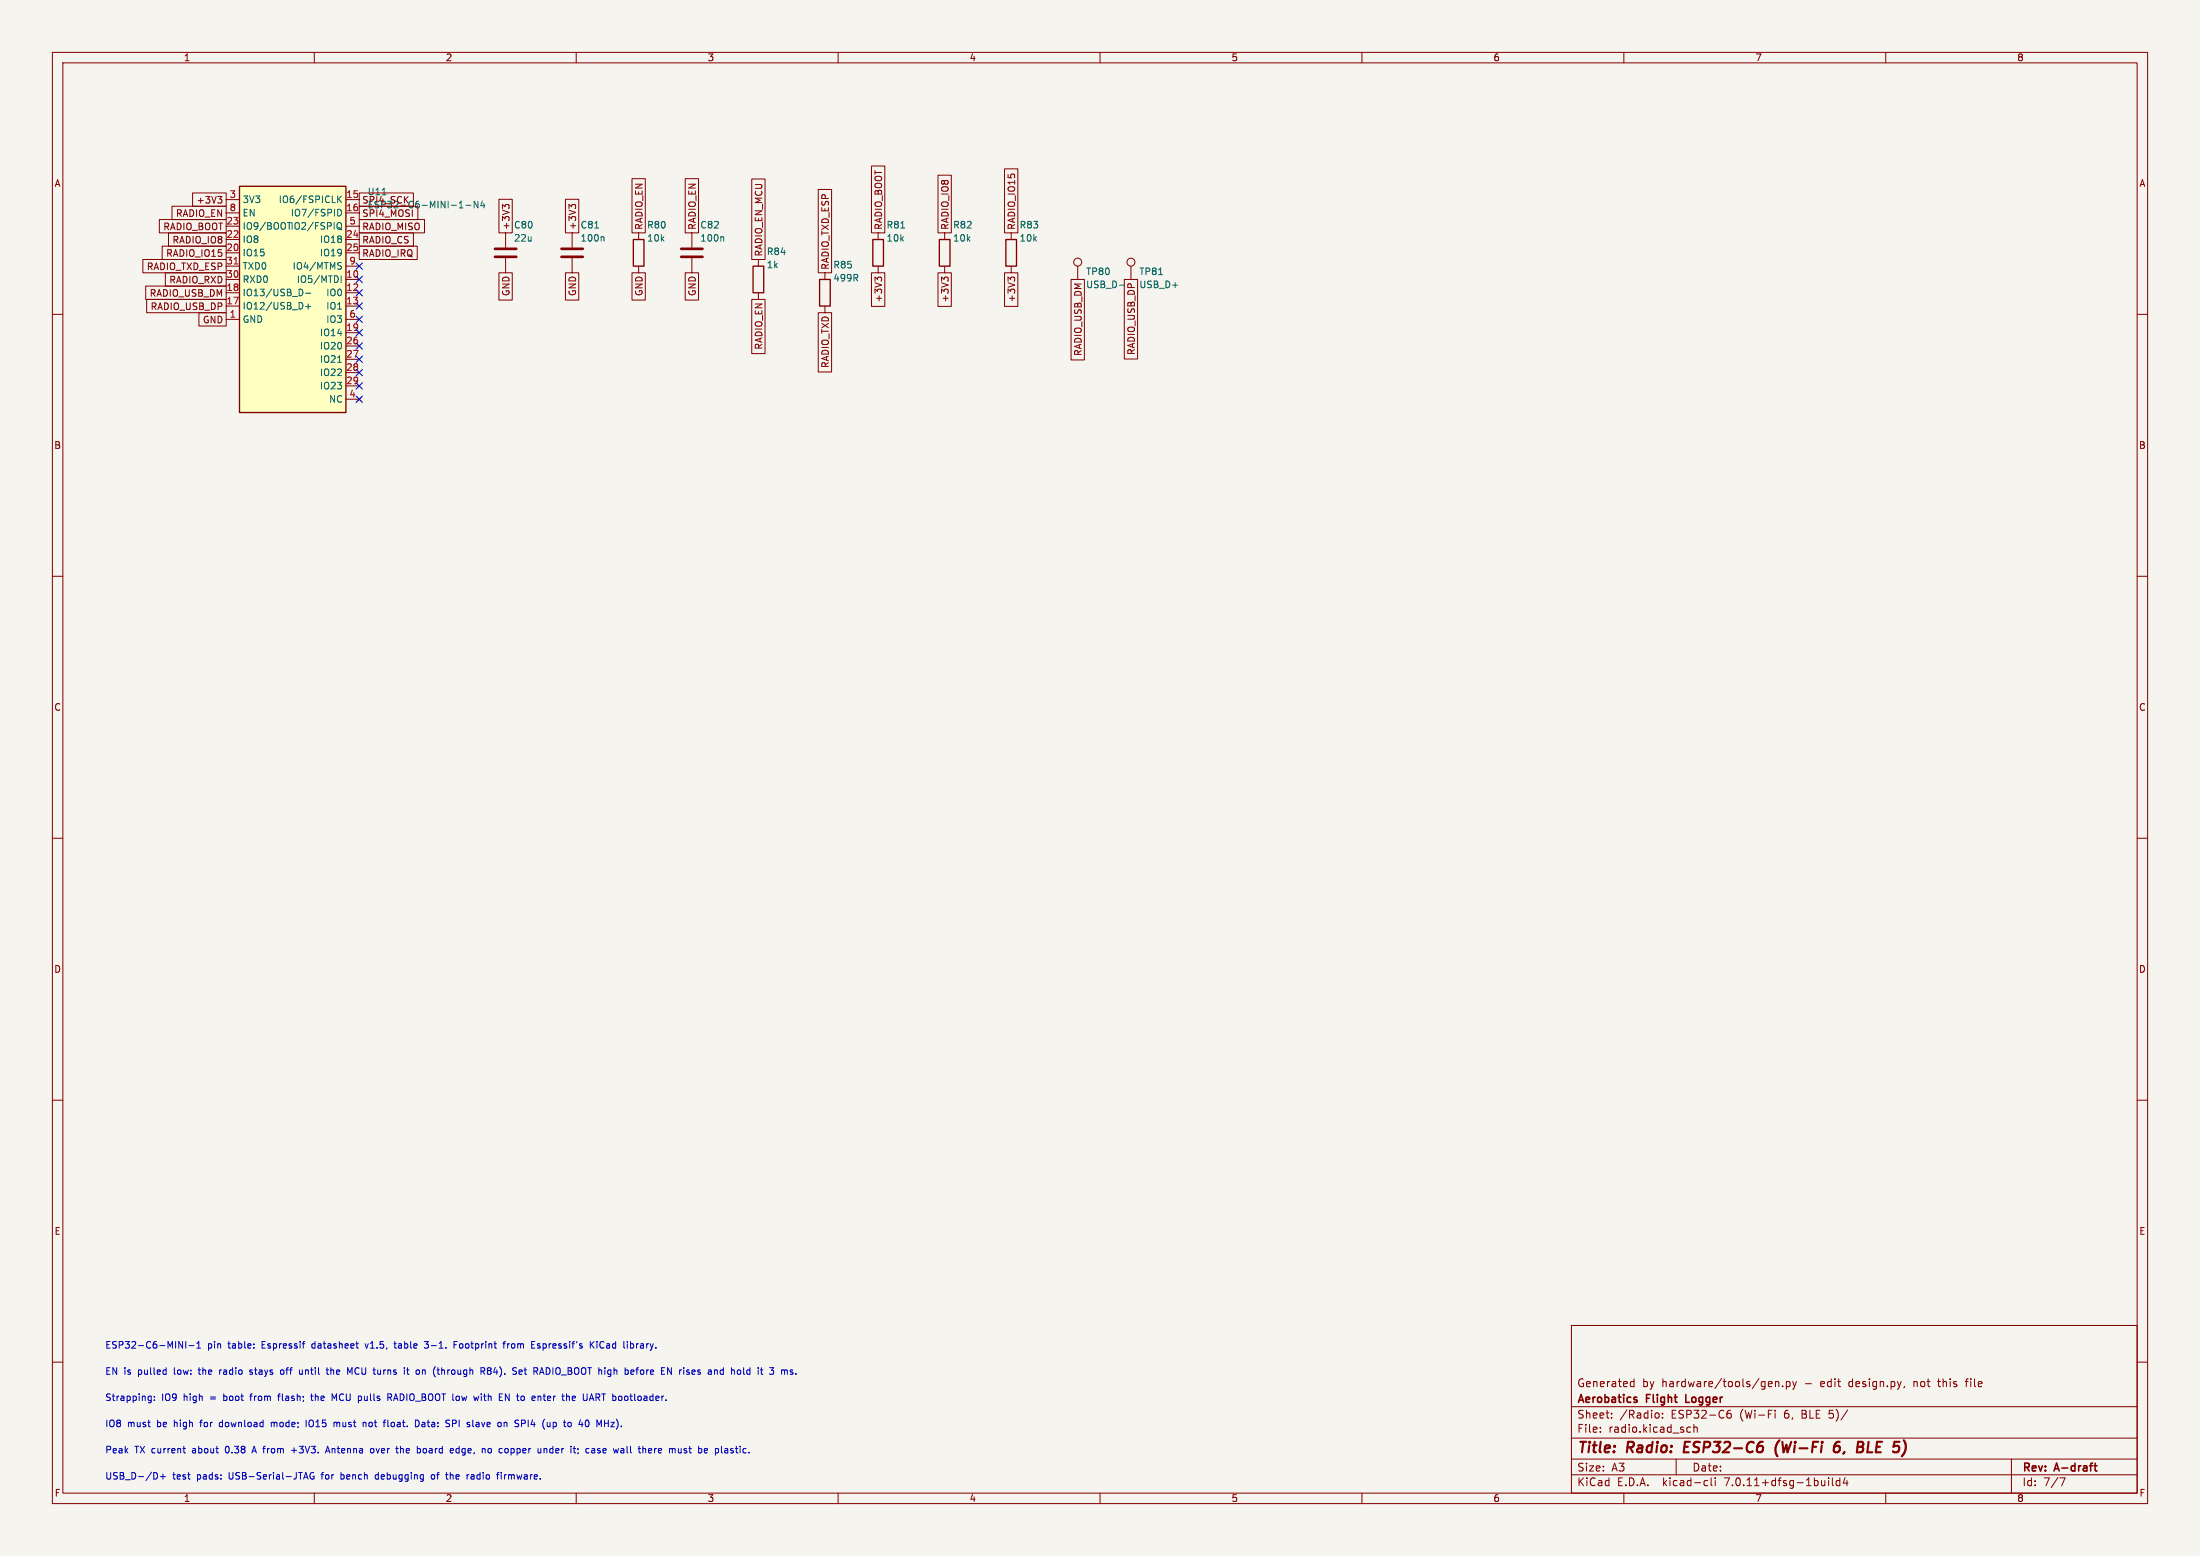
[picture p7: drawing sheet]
<svg xmlns="http://www.w3.org/2000/svg" width="420mm" height="297mm" viewBox="0 0 420 297" stroke-linecap="round" stroke-linejoin="round" font-family="sans-serif">
<path d="M0 0h420v297h-420z" fill="#f5f4ef" stroke="#f5f4ef" stroke-width=".19"/>
<g fill="none" stroke="#840000" stroke-width=".19">
<path d="M10 10h400v277h-400zM12 12h396v273h-396zM60 10v2M110 10v2M160 10v2M210 10v2M260 10v2M310 10v2M360 10v2M32.8 39.4h10.4v2.5h-10.4zM36.8 36.8h6.4v2.6h-6.4zM41.6 37.5h.8l-.5 .5"/>
<path d="M42.1 38l.3 .2v.3l-.3 .3M43.2 38.1h2.5M66 38.1h2.6M68.6 39.4h11.2v2.5h-11.2zM68.6 36.8h10.3v2.6h-10.3zM95.2 38h2.6v6.5h-2.6zM96.4 39.3l.2-.3h.3l.3 .3M96.4 39.5l-.5-.5v.8M107.9 38h2.6v6.5h-2.6zM109.1 39.5l-.5-.5v.8M109.1 39.3l.2-.3h.3l.3 .3M120.6 34.1h2.6v10.4h-2.6z"/>
<path d="M130.8 34.1h2.6v10.4h-2.6zM143.5 34.2h2.6v15.3h-2.6zM156.2 36.2h2.6v15.9h-2.6zM166.4 31.7h2.5v12.8h-2.5zM179.1 33.4h2.5v11.1h-2.5zM191.8 32.2h2.5v12.3h-2.5zM10 60h2M27.3 49.5h15.9v2.6h-15.9zM27.8 54.6h15.4v2.6h-15.4zM28 57.1h15.2v2.6h-15.2zM30.4 41.9h12.8v2.6h-12.8zM31 47h12.2v2.5h-12.2z"/>
<path d="M31.6 52.1h11.6v2.5h-11.6zM32.2 44.4h11v2.6h-11zM38 59.7h5.2v2.5h-5.2zM43.2 53.3h2.5M43.2 55.9h2.5M43.2 58.4h2.5M43.2 40.6h2.5M43.2 48.3h2.5M43.2 45.7h2.5M43.2 43.2h2.5M43.2 50.8h2.5M66 53.3h2.6"/>
<path d="M66 55.9h2.6M66 58.4h2.6M66 40.6h2.6M66 48.3h2.6M66 45.7h2.6M66 43.2h2.6M66 50.8h2.6M68.6 47h11.1v2.5h-11.1zM68.6 41.9h12.4v2.6h-12.4zM68.6 44.4h10.3v2.6h-10.3zM95.2 52.1h2.6v5.2h-2.6zM96.5 44.5v2.7"/>
<path d="M96.5 49.3v2.8M107.9 52.1h2.6v5.2h-2.6zM109.2 44.5v2.7M109.2 49.3v2.8M120.6 52.1h2.6v5.2h-2.6zM121.9 44.5v1.2M121.9 50.8v1.3M130.8 52.1h2.6v5.2h-2.6zM132.1 44.5v2.7M132.1 49.3v2.8M143.5 57.2h2.6v10.3h-2.6zM144.8 49.5v1.3"/>
<path d="M144.8 55.9v1.3M156.2 59.7h2.6v11.3h-2.6zM157.5 52.1v1.2M157.5 58.4v1.3M166.4 52.1h2.5v6.4h-2.5zM167.5 53.1l.3-.2h.3l.2 .2M167.5 53.3l-.5-.4v.8M167.6 44.5v1.2M167.6 50.8v1.3M179.1 52.1h2.5v6.4h-2.5zM180.2 53.1l.3-.2h.3l.2 .2M180.2 53.3l-.5-.4v.8"/>
<path d="M180.3 44.5v1.2M180.3 50.8v1.3M191.8 52.1h2.5v6.4h-2.5zM192.9 53.3l-.5-.4v.8M192.9 53.1l.3-.2h.3l.2 .2M193 44.5v1.2M193 50.8v1.3M204.5 53.3h2.5v15.4h-2.5zM205.7 50.8v2.5M214.6 53.3h2.6v15.2h-2.6zM215.9 50.8v2.5M408 60h2"/>
<path d="M43.2 61h2.5M66 61h2.6M66 63.5h2.6M66 66h2.6M66 68.6h2.6M66 71.1h2.6M66 73.7h2.6M66 76.2h2.6M68.2 75.8l.8 .8M69 75.8l-.8 .8M10 110h2M408 110h2"/>
<path d="M10 160h2M408 160h2M10 210h2M408 210h2M10 260h2M300 253h108v32h-108zM408 260h2M300 278.5h108M300 274.5h108M300 268.5h108M305.5 273.2v.2M305.5 272.5v.1"/>
<path d="M307.7 270.5v.2M307.7 269.8v.1M311.4 264.6h.5M311.4 263.8h.5M311.9 263.2v1.5M316.2 269.7l.4 .1 .1 .2v.5l-.5 .2M317.4 270.5v.2M317.4 269.8v.1M320 278.5v3M322.2 273.3h.5M322.2 272.5h.5M323.4 272.5l.2-.1 .3 .1 .1 .9"/>
<path d="M323.4 271.9v1.5M329.9 269.3a1.17 1.17 0 0 0-.1 1.3h.6l.1-.6-.3-.2h-.3l-.2 .2M330.1 269.2h.3M338.9 269.2v.1M338.9 269.7v1M338.9 263.8l.3-.1 .3 .1 .1 .9M338.9 263.7v1M340.3 264.5v.2M341 263.8l.4-.1 .3 .3-.1 .6h-.6M341 263.7v1.5M342.2 263.7l.4 1M342.6 264.7l-.4 .5"/>
<path d="M342.9 263.7l-.3 1M363.6 264.6l-.2 .3M369.9 263.7h.5M375.2 263.7h.5M375.6 263.2l-.2 .2v1.3M384 278.5v6.5M60 285v2M110 285v2M160 285v2M210 285v2M260 285v2M300 281.5h108"/>
<path d="M310 285v2M325.6 282.6l.4 .1M326 283.5l-.4 .1M326.7 282.1v1.3l.2 .2M327.4 282.1v.1M327.4 282.6v1M349.1 282.1v.1M349.1 282.6v1M349.8 282.1v1.3l.2 .2M351.2 282.7l-.4-.1-.3 .3 .2 .6h.5M351.2 282.1v1.5M352.2 282l-.3 1.1h.9"/>
<path d="M352.6 282.6v1M360 285v2M393.2 282.1h1l-.6 1.5"/>
<circle cx="205.7" cy="50" r=".76"/>
<circle cx="215.9" cy="50" r=".76"/>
</g>
<path d="M312.3 267.2l.2 .2-.2 .3M312.3 266.7l.2 .1M321.8 266.2v1.5h.7M399.8 279.8h.5M400 279.3v1.3l.3 .2" fill="none" stroke="#840000" stroke-width=".3"/>
<path d="M321.7 275.2l-.3 2h1M339.7 274.9a2.35 2.35 0 0 0-.4 3.1M351.2 275.2a.91 .91 0 0 0-1.1 .9v.7l.1 .3a.66 .66 0 0 0 1-.3l.1-.5-.2-.2a.66 .66 0 0 0-1 .2M356.7 275.2l-.2 2h.9" fill="none" stroke="#840000" stroke-width=".4"/>
<path d="M94.5 49h4.1M94.5 47.5h4.1M107.2 49h4.1M107.2 47.5h4.1M130 49h4.1M130 47.5h4.1" fill="none" stroke="#840000" stroke-width=".51"/>
<g fill="none" stroke="#006464" stroke-width=".19">
<path d="M64.5 37.4v1.3M64.5 39.9a.64 .64 0 0 1 .7 .7 .64 .64 0 0 1-.7 .6M64.6 38l.6 .7M65.2 37.4l-.7 .7M87.7 39.7h.7M87.7 38.8l.3-.4v1.3M88.9 39.2h1M91.2 38.4v1.3l-.7-1.3v1.3M92.1 38.3l-.3 1h.8M92.4 38.8v.9M57.6 55.3l.2 .4-.2 .7M58.4 58.5h.9"/>
<path d="M58.4 56h.9M58.8 58v1M64.5 42.6l.1-.1a.43 .43 0 0 1 .6 .4v.4a.42 .42 0 0 1-.2 .4 .42 .42 0 0 1-.5 0M64.6 43.5l.7 .4M64.7 50.7l.4 .1 .1 .3-.3 .3h-.3M64.7 50.1l.5 .1M65.1 52.6v1.3M113.6 43.5h.7M115.1 45.2l.2 .2v.6M138 45.2l.2 .2v.6M172 43.5h.7M213.7 54.4h1"/>
<path d="M221.2 52.4h.7M64.5 69.2h.7"/>
</g>
<path d="M45.7 35.6h20.3v43.1h-20.3zM120.9 45.7h2v5.1h-2zM143.8 50.8h2v5.1h-2zM156.5 53.3h2v5.1h-2zM166.6 45.7h2.1v5.1h-2.1zM179.3 45.7h2.1v5.1h-2.1zM192 45.7h2.1v5.1h-2.1z" fill="none" stroke="#840000" stroke-width=".25"/>
<path d="M45.7 35.6h20.3v43.1h-20.3z" fill="#ffffc2" stroke="#ffffc2" stroke-width=".19"/>
<path d="M44.7 50.4h.7" fill="none" stroke="#a90000" stroke-width=".19"/>
<g fill="none" stroke="#0000c2" stroke-width=".19">
<path d="M34.1 256.1l.8 1.2v-1.2M35.5 256.1v1.2M36.1 256.8h.9M37.6 257.3h.7M37.6 256.4l.3-.3v1.2M48.5 257.2v.1M48.5 256.5v.2M57.7 256.5h.5M58.1 256.1h.1M67.9 256.5h.5M68.3 257.3h.1M69.7 256.5l.3 .8"/>
<path d="M75.2 256.5h.5M75.4 256.1v1l.3 .2M81 257.2l.2 .1h.5M81 256.1h.8l-.4 .4 .3 .1M86.7 256.7h.4M87.3 256.1h-.6v1.2M96 256.5h.5M96.5 256.1l-.3 .1v1.1M96.9 256.5v.8M97 256.5l-.1 .2M101.5 257.3h.6M101.5 256.1h.6"/>
<path d="M101.5 256.7h.4M102.6 257.3h.1M102.8 256.5l-.2 .2 .2 .2M112.7 256.1v1.2M112.9 256.6l.5 .7M113.4 256.1l-.7 .7M114 256.1v.1M114 256.5v.8M120.4 257.3h.3M120.4 256.1v1.2M120.7 256.5h-.3M28.5 266.5h.4"/>
<path d="M28.9 266.5v1l-.2 .2-.3 .1M28.9 267.3h-.4M29.5 267.2v.1M29.5 266.5v.2M31.6 261.5h.1M31.7 261.1v1.2M31.7 262.3h-.1M34.9 276.5h.5M35.1 277.1l.3 .2M41.9 261.5v.8M42 271.5l-.1 .2 .1 .6M42.2 261.5l-.3 .2"/>
<path d="M47.7 262.3h.3M47.7 266.5h.5M47.9 266.1v1.2M48 261.5l-.3 .2v.1l.3 .1M48.2 277h.6M48.5 276.1l-.4 1.2M51.8 271.5v.8M52.2 271.5l-.4 .1M53 266.5h.5M53.5 266.1l-.3 .1v1.1M54.1 261.5h-.3l-.3 .2 .2 .6h.4M55.7 276.8h.9"/>
<path d="M57.2 262.1l.2 .2 .3-.1M57.7 261.5v.8M58.4 271.1v1.2M59 271.2v.9M59.3 266.5h.5M59.5 266.1v1l.3 .2M62.1 277.3l.5-1.2 .4 1.2M62.3 261.5h.4M62.3 277h.6M62.4 261.1v1l.3 .2M63.2 261.1v1.2M63.3 261.5l-.1 .1"/>
<path d="M63.4 266.1l.4 .9 .4-.9M63.8 271.5h.3l.2 .2M64.3 271.7v.6M64.5 271.5l-.2 .2M66.8 262l.4-.9v1.2M69.4 271.5h.4l.1 .8M70.8 276.5h.3l.3 .2v.4l-.3 .2h-.3l-.1-.2zM74 266.7h.6l.2-.2-.1-.3-.7-.1v1.2M74 271.1v1l.2 .2M74.3 266.7l.5 .6M75.6 266.1l-.5 1.2M76.5 276.1v1.2"/>
<path d="M76.8 276.5l-.3 .1M77.6 261.5h.5M77.8 261.1v1l.3 .2M79.3 271.1a.64 .64 0 0 1 .7 .6 .64 .64 0 0 1-.7 .6zM80.6 261.6l.4-.1 .2 .2M80.7 271.5h-.1M80.7 271.8l-.2 .2 .2 .3M81 276.5l-.2 .2v.4l.2 .2M83.1 260.9l-.2 .2M84.3 261.1v1.2M84.8 261.5h-.3l-.2 .1M85.7 271.1h.1"/>
<path d="M85.8 271.8v.4M86.4 271.7h.5M86.5 276.5l.1 .3-.6 .1M86.9 271.1h-.5v1.2M87.5 276.5h-.3l-.2 .2 .1 .5 .4 .1M90.9 271.9v.4M91.8 261.1h.5l.2 .2-.1 .4h-.6M91.9 266.1v.1M91.9 266.5v.8M92.1 261.7l.4 .6M93.3 261.6l-.3 .2 .1 .4 .2 .1h.3l.2-.2v-.3l-.3-.2M93.3 261.6l-.3-.2 .3-.3h.3l.2 .2-.3 .3"/>
<path d="M93.3 261.6h.2M93.8 276.7l-.2-.2h-.3l-.1 .2 .1 .6h.3l.2-.2M96.2 271.6l.2-.1h.3l.1 .8M96.2 271.5v.8M96.5 267.3v-1.2l.7 1.2M96.8 276.5l.2 .2v.4l-.2 .2M99.1 262.3h.5M99.1 261.5h.4l.2 .3-.6 .1M99.6 271.1h.4l.3 .2-.1 .4h-.6M100 261.5h.5M100.2 261.1l.1 1.2M103.2 266.5l.1 .8"/>
<path d="M103.7 266.5h.5M103.9 276.6l.1-.1h.3l.1 .8M103.9 276.5v.8M104.6 261.1h-.3v1.2h.3M105.6 272.3h.4M105.6 271.5v1.3M106 271.5h-.4M109.8 266.5h-.4l-.2 .2 .1 .6h.5M109.8 266.8l-.6 .1M112.9 266.1l.5 1.2M113.8 266.7h.5M114.1 277.3h.3"/>
<path d="M114.3 266.1h-.5v1.2M114.4 276.5l-.3 .2v.1l.3 .1M116.6 271.5h.7l-.7 .8h.7M119.7 276.1v1l.2 .2M121.4 261.5h.5M121.9 261.1l-.3 .1v1.1M122.3 261.6v.6M124 276.5h.4v.3l-.6 .1M124.4 277.3h-.4M130 276.5v.8M130 277.2v.1M130.6 277.3h.5"/>
<path d="M131.1 276.5h-.3l-.2 .2v.1l.5 .2M136.6 277.3h.3M136.6 276.5v1.3M136.9 276.5h-.3M137.7 261.5h.4M138.1 262.3h-.4M138.1 261.1v1.2M139.7 276.5h.3M139.7 276.9l.3 .1v.1l-.4 .2M142.7 262.3h.5M142.7 261.5h.5M143.2 261.1v1.2"/>
<path d="M150.8 262.3h.4M151.2 261.5l-.4 .2 .1 .1 .3 .1M29.8 281.1l.3 .5-.3 .7M30.6 281.8h1M31.1 281.4v.9M58 282.3l.4-1.2 .4 1.2M58.1 282h.6M59.9 281.1a.59 .59 0 0 0-.7 .6 .59 .59 0 0 0 .7 .6l.1-.5h-.3M65.1 281.1v1.2M65.1 282.3h.1M65.2 281.5h-.1M72.1 281.5h-.4l-.1 .2 .1 .5 .4 .1"/>
<path d="M82.9 281.5h-.3l-.3 .2 .2 .6h.4M85.1 281.5h.4M85.4 282.3h.1M89.4 281.5h.1M90.3 281.5h-.4M90.4 281.8h-.3l-.2 .2v.3h.5M94.8 281.5h.5M95.3 281.1h-.3M95.7 281.1v.1M95.7 281.5v.8"/>
</g>
<g fill="none" stroke="#000084" stroke-width=".19">
<path d="M68 52.7l1.2 1.2M68 50.2l1.2 1.2M68 55.3l1.2 1.2M68 57.8l1.2 1.2M69.2 52.7l-1.2 1.2M69.2 50.2l-1.2 1.2M69.2 55.3l-1.2 1.2M69.2 57.8l-1.2 1.2M68 60.4l1.2 1.2M68 62.9l1.2 1.2M68 65.4l1.2 1.2M68 68l1.2 1.2"/>
<path d="M68 70.5l1.2 1.2M68 73.1l1.2 1.2M68 75.6l1.2 1.2M69.2 60.4l-1.2 1.2M69.2 62.9l-1.2 1.2M69.2 65.4l-1.2 1.2M69.2 68l-1.2 1.2M69.2 70.5l-1.2 1.2M69.2 73.1l-1.2 1.2M69.2 75.6l-1.2 1.2"/>
</g>
<g font-size="2.8" fill="#840000">
<text x="301" y="277.9">Title:</text>
<text x="310.6" y="277.9">Radio:</text>
<text x="322.3" y="277.9">ESP32-C6</text>
<text x="340.5" y="277.9">(Wi-Fi</text>
<text x="352.6" y="277.9">6,</text>
<text x="357.8" y="277.9">BLE 5)</text>
</g>
<g font-size="2.1" fill="#840000">
<text x="301" y="268.2">Aerobatics</text>
<text x="301" y="265">Generated</text>
<text x="313.5" y="265">by</text>
<text x="314.4" y="268.2">Flight</text>
<text x="317.3" y="265">hardware/tools/gen.py</text>
<text x="322.5" y="268.2">Logger</text>
<text x="344.7" y="265">-</text>
<text x="347.8" y="265">edit</text>
<text x="353.3" y="265">design.py,</text>
<text x="365.9" y="265">not</text>
<text x="370.7" y="265">this</text>
<text x="376.2" y="265">file</text>
<text x="301" y="273.7">File:</text>
<text x="301" y="271">Sheet:</text>
<text x="307.1" y="273.7">radio.kicad_sch</text>
<text x="309.2" y="271">/Radio:</text>
<text x="319.1" y="271">ESP32-C6</text>
<text x="332.3" y="271">(Wi-Fi</text>
<text x="340.9" y="271">6,</text>
<text x="344.3" y="271">BLE 5)/</text>
<text x="301" y="281.1">Size:</text>
<text x="307.6" y="281.1">A3</text>
<text x="323" y="281.1">Date:</text>
<text x="386" y="281.3">Rev:</text>
<text x="392.4" y="281.3">A-draft</text>
<text x="301" y="283.9">KiCad</text>
<text x="308.7" y="283.9">E.D.A.</text>
<text x="317.6" y="283.9">kicad-cli</text>
<text x="329.5" y="283.9">7.0.11+dfsg-1build4</text>
<text x="386" y="283.9">Id:</text>
<text x="390.1" y="283.9">7/7</text>
</g>
<g font-size="1.8" fill="#840000">
<text x="35" y="11.9">1</text>
<text x="85" y="11.9">2</text>
<text x="135" y="11.9">3</text>
<text x="185" y="11.9">4</text>
<text x="235" y="11.9">5</text>
<text x="285" y="11.9">6</text>
<text x="335" y="11.9">7</text>
<text x="385" y="11.9">8</text>
<text x="10.3" y="35.9">A</text>
<text x="408.3" y="35.9">A</text>
<text x="33.5" y="41.6">RADIO_EN</text>
<text x="37.4" y="39.1">+3V3</text>
<text x="69.1" y="41.6">SPI4_MOSI</text>
<text x="69.1" y="39.1">SPI4_SCK</text>
<text x="70.1" y="37.5">U11</text>
<text x="31.1" y="44.1">RADIO_BOOT</text>
<text x="32.8" y="46.7">RADIO_IO8</text>
<text x="69.1" y="44.1">RADIO_MISO</text>
<text x="69.1" y="46.7">RADIO_CS</text>
<text x="97.5" y="44" transform="rotate(-90 97.5 44)">+3V3</text>
<text x="110.2" y="44" transform="rotate(-90 110.2 44)">+3V3</text>
<text x="122.9" y="44" transform="rotate(-90 122.9 44)">RADIO_EN</text>
<text x="133" y="44" transform="rotate(-90 133 44)">RADIO_EN</text>
<text x="168.6" y="44" transform="rotate(-90 168.6 44)">RADIO_BOOT</text>
<text x="181.3" y="44" transform="rotate(-90 181.3 44)">RADIO_IO8</text>
<text x="194" y="44" transform="rotate(-90 194 44)">RADIO_IO15</text>
<text x="27.9" y="51.8">RADIO_TXD_ESP</text>
<text x="31.6" y="49.2">RADIO_IO15</text>
<text x="69.1" y="49.2">RADIO_IRQ</text>
<text x="145.7" y="49.1" transform="rotate(-90 145.7 49.1)">RADIO_EN_MCU</text>
<text x="158.4" y="51.6" transform="rotate(-90 158.4 51.6)">RADIO_TXD_ESP</text>
<text x="28.5" y="56.8">RADIO_USB_DM</text>
<text x="28.7" y="59.4">RADIO_USB_DP</text>
<text x="32.2" y="54.3">RADIO_RXD</text>
<text x="97.5" y="56.6" transform="rotate(-90 97.5 56.6)">GND</text>
<text x="110.2" y="56.6" transform="rotate(-90 110.2 56.6)">GND</text>
<text x="122.9" y="56.6" transform="rotate(-90 122.9 56.6)">GND</text>
<text x="133" y="56.6" transform="rotate(-90 133 56.6)">GND</text>
<text x="168.6" y="57.8" transform="rotate(-90 168.6 57.8)">+3V3</text>
<text x="181.3" y="57.8" transform="rotate(-90 181.3 57.8)">+3V3</text>
<text x="194" y="57.8" transform="rotate(-90 194 57.8)">+3V3</text>
<text x="38.6" y="61.9">GND</text>
<text x="145.7" y="66.8" transform="rotate(-90 145.7 66.8)">RADIO_EN</text>
<text x="158.4" y="70.3" transform="rotate(-90 158.4 70.3)">RADIO_TXD</text>
<text x="206.7" y="68" transform="rotate(-90 206.7 68)">RADIO_USB_DM</text>
<text x="216.9" y="67.9" transform="rotate(-90 216.9 67.9)">RADIO_USB_DP</text>
<text x="10.3" y="85.9">B</text>
<text x="408.2" y="85.9">B</text>
<text x="10.3" y="135.9">C</text>
<text x="408.2" y="135.9">C</text>
<text x="10.3" y="185.9">D</text>
<text x="408.2" y="185.9">D</text>
<text x="10.3" y="235.9">E</text>
<text x="408.3" y="235.9">E</text>
<text x="10.3" y="285.9">F</text>
<text x="35" y="286.9">1</text>
<text x="85" y="286.9">2</text>
<text x="135" y="286.9">3</text>
<text x="185" y="286.9">4</text>
<text x="235" y="286.9">5</text>
<text x="285" y="286.9">6</text>
<text x="335" y="286.9">7</text>
<text x="385" y="286.9">8</text>
<text x="408.3" y="285.9">F</text>
</g>
<g font-size="1.8" fill="#a90000">
<text x="43.7" y="37.8">3</text>
<text x="43.7" y="40.4">8</text>
<text x="66" y="37.8">15</text>
<text x="66" y="40.4">16</text>
<text x="43.1" y="45.5">22</text>
<text x="43.1" y="42.9">23</text>
<text x="66" y="45.5">24</text>
<text x="66.6" y="42.9">5</text>
<text x="43.1" y="48">20</text>
<text x="43.1" y="53.1">30</text>
<text x="43.1" y="50.5">31</text>
<text x="66" y="53.1">10</text>
<text x="66" y="48">25</text>
<text x="66.6" y="50.5">9</text>
<text x="43.1" y="58.2">17</text>
<text x="43.1" y="55.6">18</text>
<text x="66" y="55.6">12</text>
<text x="66" y="58.2">13</text>
<text x="43.7" y="60.7">1</text>
<text x="66" y="63.2">19</text>
<text x="66" y="65.8">26</text>
<text x="66.6" y="60.7">6</text>
<text x="66" y="68.3">27</text>
<text x="66" y="70.9">28</text>
<text x="66" y="73.4">29</text>
<text x="66.6" y="75.9">4</text>
</g>
<g font-size="1.8" fill="#006464">
<text x="46.2" y="39">3V3</text>
<text x="46.2" y="41.5">EN</text>
<text x="53.1" y="39">IO6/FSPICLK</text>
<text x="55.4" y="41.5">IO7/FSPID</text>
<text x="70.1" y="40">ESP32-C6-MINI-1-N4</text>
<text x="46.2" y="46.6">IO8</text>
<text x="46.2" y="44">IO9/BOOT IO2/FSPIQ</text>
<text x="61" y="46.6">IO18</text>
<text x="98" y="43.8">C80</text>
<text x="98" y="46.3">22u</text>
<text x="110.7" y="43.8">C81</text>
<text x="110.7" y="46.3">100n</text>
<text x="123.4" y="43.8">R80</text>
<text x="123.4" y="46.3">10k</text>
<text x="133.6" y="43.8">C82</text>
<text x="133.6" y="46.3">100n</text>
<text x="169.1" y="43.8">R81</text>
<text x="169.1" y="46.3">10k</text>
<text x="181.8" y="43.8">R82</text>
<text x="181.8" y="46.3">10k</text>
<text x="194.5" y="43.8">R83</text>
<text x="194.5" y="46.3">10k</text>
<text x="46.2" y="49.1">IO15</text>
<text x="46.2" y="51.7">TXD0</text>
<text x="55.8" y="51.7">IO4/MTMS</text>
<text x="61" y="49.1">IO19</text>
<text x="146.3" y="48.9">R84</text>
<text x="146.3" y="51.4">1k</text>
<text x="159" y="51.4">R85</text>
<text x="159" y="53.9">499R</text>
<text x="207.2" y="52.7">TP80</text>
<text x="217.4" y="52.7">TP81</text>
<text x="46.2" y="59.3">IO12/USB_D+</text>
<text x="46.2" y="56.7">IO13/USB_D-</text>
<text x="46.2" y="54.2">RXD0</text>
<text x="56.6" y="54.2">IO5/MTDI</text>
<text x="62.2" y="56.7">IO0</text>
<text x="62.2" y="59.3">IO1</text>
<text x="207.2" y="55.2">USB_D-</text>
<text x="217.4" y="55.2">USB_D+</text>
<text x="46.2" y="61.8">GND</text>
<text x="61" y="64.4">IO14</text>
<text x="62.2" y="61.8">IO3</text>
<text x="61" y="66.9">IO20</text>
<text x="61" y="69.4">IO21</text>
<text x="61" y="72">IO22</text>
<text x="61" y="74.5">IO23</text>
<text x="62.7" y="77.1">NC</text>
</g>
<g font-size="1.8" fill="#0000c2">
<text x="20" y="257.6">ESP32-C6-MINI-1</text>
<text x="39.6" y="257.6">pin</text>
<text x="43.7" y="257.6">table:</text>
<text x="50.2" y="257.6">Espressif</text>
<text x="60" y="257.6">datasheet</text>
<text x="70.4" y="257.6">v1.5,</text>
<text x="76.2" y="257.6">table</text>
<text x="82.1" y="257.6">3-1.</text>
<text x="87.9" y="257.6">Footprint</text>
<text x="97.6" y="257.6">from</text>
<text x="103.1" y="257.6">Espressif's</text>
<text x="114.5" y="257.6">KiCad</text>
<text x="121.1" y="257.6">library.</text>
<text x="20" y="262.6">EN is</text>
<text x="26.5" y="262.6">pulled</text>
<text x="33.5" y="262.6">low:</text>
<text x="38.4" y="262.6">the</text>
<text x="42.5" y="262.6">radio</text>
<text x="48.6" y="262.6">stays</text>
<text x="54.6" y="262.6">off</text>
<text x="58.4" y="262.6">until</text>
<text x="63.9" y="262.6">the</text>
<text x="68" y="262.6">MCU turns</text>
<text x="79.2" y="262.6">it</text>
<text x="81.7" y="262.6">on</text>
<text x="85.2" y="262.6">(through</text>
<text x="94.5" y="262.6">R84).</text>
<text x="100.8" y="262.6">Set</text>
<text x="105" y="262.6">RADIO_BOOT high</text>
<text x="122.8" y="262.6">before</text>
<text x="130" y="262.6">EN rises</text>
<text x="139.3" y="262.6">and</text>
<text x="143.9" y="262.6">hold</text>
<text x="149.2" y="262.6">it</text>
<text x="151.7" y="262.6">3</text>
<text x="20" y="267.6">Strapping:</text>
<text x="30.8" y="267.6">IO9</text>
<text x="35.2" y="267.6">high</text>
<text x="40.4" y="267.6">=</text>
<text x="43.1" y="267.6">boot</text>
<text x="48.5" y="267.6">from</text>
<text x="54" y="267.6">flash;</text>
<text x="60.5" y="267.6">the</text>
<text x="64.6" y="267.6">MCU pulls</text>
<text x="75.7" y="267.6">RADIO_BOOT low</text>
<text x="92.6" y="267.6">with</text>
<text x="97.6" y="267.6">EN to</text>
<text x="104.3" y="267.6">enter</text>
<text x="110.3" y="267.6">the</text>
<text x="114.4" y="267.6">UART bootloader.</text>
<text x="20" y="272.6">IO8</text>
<text x="24.3" y="272.6">must</text>
<text x="30.1" y="272.6">be</text>
<text x="33.5" y="272.6">high</text>
<text x="38.7" y="272.6">for</text>
<text x="42.5" y="272.6">download</text>
<text x="52.6" y="272.6">mode;</text>
<text x="59.5" y="272.6">IO15</text>
<text x="65" y="272.6">must</text>
<text x="70.8" y="272.6">not</text>
<text x="74.9" y="272.6">float.</text>
<text x="81.1" y="272.6">Data:</text>
<text x="87.2" y="272.6">SPI</text>
<text x="91.5" y="272.6">slave</text>
<text x="97.5" y="272.6">on</text>
<text x="101" y="272.6">SPI4</text>
<text x="106.5" y="272.6">(up</text>
<text x="110.8" y="272.6">to</text>
<text x="113.8" y="272.6">40</text>
<text x="117.4" y="272.6">MHz).</text>
<text x="20" y="277.6">Peak</text>
<text x="25.7" y="277.6">TX current</text>
<text x="37" y="277.6">about</text>
<text x="43.5" y="277.6">0.38</text>
<text x="48.9" y="277.6">A from</text>
<text x="56.7" y="277.6">+3V3.</text>
<text x="63.5" y="277.6">Antenna</text>
<text x="72.2" y="277.6">over</text>
<text x="77.4" y="277.6">the</text>
<text x="81.5" y="277.6">board</text>
<text x="88.1" y="277.6">edge,</text>
<text x="94.3" y="277.6">no</text>
<text x="97.8" y="277.6">copper</text>
<text x="105.4" y="277.6">under</text>
<text x="111.8" y="277.6">it;</text>
<text x="115" y="277.6">case</text>
<text x="120.5" y="277.6">wall</text>
<text x="125.5" y="277.6">there</text>
<text x="131.5" y="277.6">must</text>
<text x="137.2" y="277.6">be</text>
<text x="140.6" y="277.6">plastic.</text>
<text x="20" y="282.6">USB_D-/D+</text>
<text x="33" y="282.6">test</text>
<text x="37.7" y="282.6">pads:</text>
<text x="44" y="282.6">USB-Serial-JTAG</text>
<text x="61.9" y="282.6">for</text>
<text x="65.7" y="282.6">bench</text>
<text x="72.5" y="282.6">debugging</text>
<text x="83.4" y="282.6">of</text>
<text x="86.5" y="282.6">the</text>
<text x="90.6" y="282.6">radio</text>
<text x="96.6" y="282.6">firmware.</text>
</g>
</svg>
